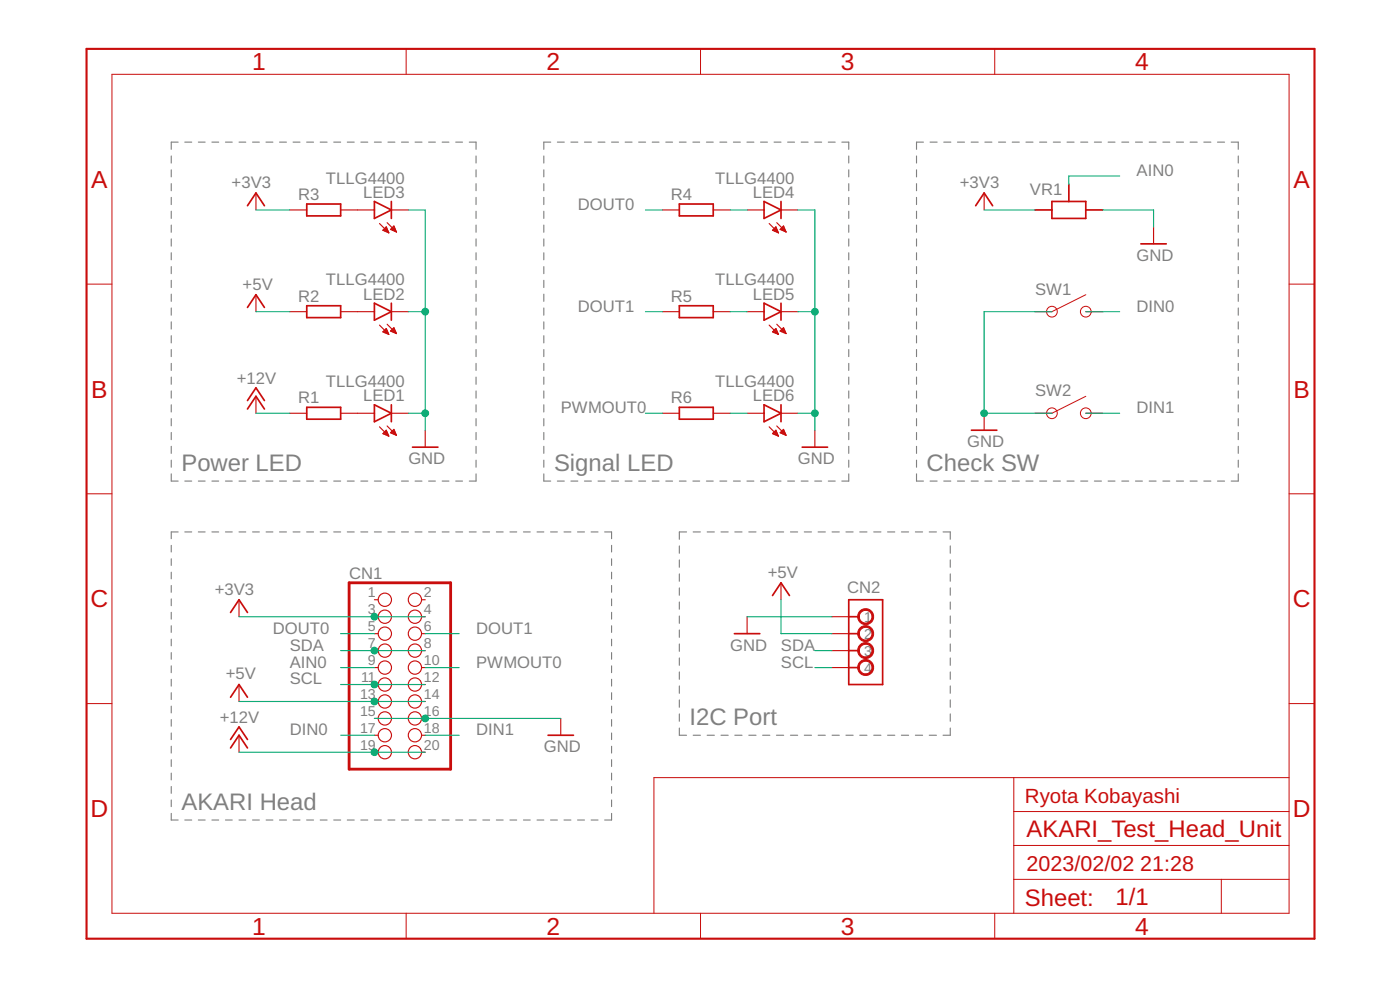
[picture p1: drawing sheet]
<svg xmlns="http://www.w3.org/2000/svg" width="210mm" height="148mm" viewBox="0 0 210 148" stroke-linecap="round" stroke-linejoin="round" font-family="sans-serif">
<g fill="none" stroke="#808080" stroke-width=".17">
<path d="M25.7 23.4v1M25.7 25.4v1.1M25.7 27.5v1.1M25.7 29.6v1M25.7 31.6v1.1M25.7 33.7v1.1M25.7 35.8v1.1M25.7 37.9v1M25.7 39.9v1.1M26.7 21.3h-1v1.1M27.7 21.3h1M29.7 21.3h1.1"/>
<path d="M31.8 21.3h1M33.8 21.3h1M35.8 21.3h1.1M37.9 21.3h1M39.9 21.3h1M41.9 21.3h1M43.9 21.3h1.1M46 21.3h1M48 21.3h1M50 21.3h1.1M52.1 21.3h1M54.1 21.3h1"/>
<path d="M56.1 21.3h1.1M58.2 21.3h1M60.2 21.3h1M62.2 21.3h1.1M64.3 21.3h1M66.3 21.3h1M68.3 21.3h1M70.4 21.3h1v1.1M71.4 23.4v1M71.4 25.4v1.1M71.4 27.5v1.1M71.4 29.6v1"/>
<path d="M71.4 31.6v1.1M71.4 33.7v1.1M71.4 35.8v1.1M71.4 37.9v1M71.4 39.9v1.1M81.5 23.4v1M81.5 25.4v1.1M81.5 27.5v1.1M81.5 29.6v1M81.5 31.6v1.1M81.5 33.7v1.1M81.5 35.8v1.1"/>
<path d="M81.5 37.9v1M81.5 39.9v1.1M82.6 21.3h-1.1v1.1M83.6 21.3h1M85.6 21.3h1M87.6 21.3h1.1M89.7 21.3h1M91.7 21.3h1M93.7 21.3h1.1M95.8 21.3h1M97.8 21.3h1M99.8 21.3h1"/>
<path d="M101.9 21.3h1M103.9 21.3h1M105.9 21.3h1M107.9 21.3h1.1M110 21.3h1M112 21.3h1M114 21.3h1.1M116.1 21.3h1M118.1 21.3h1M120.1 21.3h1.1M122.2 21.3h1M124.2 21.3h1"/>
<path d="M126.2 21.3h1.1v1.1M127.3 23.4v1M127.3 25.4v1.1M127.3 27.5v1.1M127.3 29.6v1M127.3 31.6v1.1M127.3 33.7v1.1M127.3 35.8v1.1M127.3 37.9v1M127.3 39.9v1.1M137.4 23.4v1M137.4 25.4v1.1"/>
<path d="M137.4 27.5v1.1M137.4 29.6v1M137.4 31.6v1.1M137.4 33.7v1.1M137.4 35.8v1.1M137.4 37.9v1M137.4 39.9v1.1M138.5 21.3h-1.1v1.1M139.4 21.3h1.1M141.5 21.3h1.1M143.6 21.3h1M145.6 21.3h1.1"/>
<path d="M147.7 21.3h1M149.7 21.3h1.1M151.8 21.3h1M153.8 21.3h1.1M155.9 21.3h1M157.9 21.3h1.1M160 21.3h1M162 21.3h1.1M164.1 21.3h1M166.1 21.3h1.1M168.2 21.3h1M170.2 21.3h1.1"/>
<path d="M172.3 21.3h1M174.3 21.3h1.1M176.4 21.3h1M178.4 21.3h1.1M180.5 21.3h1M182.5 21.3h1.1M184.6 21.3h1.1v1.1M185.7 23.4v1M185.7 25.4v1.1M185.7 27.5v1.1M185.7 29.6v1M185.7 31.6v1.1"/>
<path d="M185.7 33.7v1.1M185.7 35.8v1.1M185.7 37.9v1M185.7 39.9v1.1M25.7 42v1.1M25.7 44.1v1M25.7 46.1v1.1M25.7 48.2v1.1M25.7 50.3v1.1M25.7 52.4v1M25.7 54.4v1.1M25.7 56.5v1.1"/>
<path d="M25.7 58.6v1M71.4 42v1.1M71.4 44.1v1M71.4 46.1v1.1M71.4 48.2v1.1M71.4 50.3v1.1M71.4 52.4v1M71.4 54.4v1.1M71.4 56.5v1.1M71.4 58.6v1M81.5 42v1.1M81.5 44.1v1"/>
<path d="M81.5 46.1v1.1M81.5 48.2v1.1M81.5 50.3v1.1M81.5 52.4v1M81.5 54.4v1.1M81.5 56.5v1.1M81.5 58.6v1M127.3 42v1.1M127.3 44.1v1M127.3 46.1v1.1M127.3 48.2v1.1M127.3 50.3v1.1"/>
<path d="M127.3 52.4v1M127.3 54.4v1.1M127.3 56.5v1.1M127.3 58.6v1M137.4 42v1.1M137.4 44.1v1M137.4 46.1v1.1M137.4 48.2v1.1M137.4 50.3v1.1M137.4 52.4v1M137.4 54.4v1.1M137.4 56.5v1.1"/>
<path d="M137.4 58.6v1M185.7 42v1.1M185.7 44.1v1M185.7 46.1v1.1M185.7 48.2v1.1M185.7 50.3v1.1M185.7 52.4v1M185.7 54.4v1.1M185.7 56.5v1.1M185.7 58.6v1M25.7 71v1.1h1M25.7 60.6v1.1"/>
<path d="M25.7 62.7v1.1M25.7 64.8v1.1M25.7 66.9v1M25.7 68.9v1.1M26.7 79.7h-1v1M27.7 72.1h1M27.7 79.7h1M29.7 72.1h1.1M29.7 79.7h1.1M31.8 72.1h1M31.8 79.7h1M33.8 72.1h1"/>
<path d="M33.8 79.7h1M35.8 72.1h1.1M35.8 79.7h1.1M37.9 72.1h1M37.9 79.7h1M39.9 72.1h1M39.9 79.7h1M41.9 72.1h1M41.9 79.7h1M43.9 72.1h1.1M43.9 79.7h1.1M46 72.1h1"/>
<path d="M46 79.7h1M48 72.1h1M48 79.7h1M50 72.1h1.1M50 79.7h1.1M52.1 72.1h1M52.1 79.7h1M54.1 72.1h1M54.1 79.7h1M56.1 72.1h1.1M56.1 79.7h1.1M58.2 72.1h1"/>
<path d="M58.2 79.7h1M60.2 72.1h1M60.2 79.7h1M62.2 72.1h1.1M62.2 79.7h1.1M64.3 72.1h1M64.3 79.7h1M66.3 72.1h1M66.3 79.7h1M68.3 72.1h1M68.3 79.7h1.1M70.4 79.7h1"/>
<path d="M71.4 60.6v1.1M71.4 62.7v1.1M71.4 64.8v1.1M71.4 66.9v1M71.4 68.9v1.1M71.4 71v1.1h-1M72.4 79.7h1M74.4 79.7h1M76.5 79.7h1M78.5 79.7h1M80.5 79.7h1M81.5 71v1.1h1.1"/>
<path d="M81.5 60.6v1.1M81.5 62.7v1.1M81.5 64.8v1.1M81.5 66.9v1M81.5 68.9v1.1M82.5 79.7h1.1M83.6 72.1h1M84.6 79.7h1M85.6 72.1h1M86.6 79.7h1M87.6 72.1h1.1M88.6 79.7h1.1"/>
<path d="M89.7 72.1h1M90.7 79.7h1v1M91.7 72.1h1M93.7 72.1h1.1M95.8 72.1h1M97.8 72.1h1M99.8 72.1h1M101.9 72.1h1M102.9 79.7h-1v1.1M103.9 72.1h1M103.9 79.7h1.1M105.9 72.1h1"/>
<path d="M106 79.7h1.1M107.9 72.1h1.1M108.1 79.7h1.1M110 72.1h1M110.2 79.7h1.1M112 72.1h1M112.3 79.7h1M114 72.1h1.1M114.3 79.7h1.1M116.1 72.1h1M116.4 79.7h1.1M118.1 72.1h1"/>
<path d="M118.5 79.7h1.1M120.1 72.1h1.1M120.6 79.7h1.1M122.2 72.1h1M122.7 79.7h1M124.2 72.1h1M124.8 79.7h1M126.8 79.7h1.1M127.3 71v1.1h-1.1M127.3 60.6v1.1M127.3 62.7v1.1M127.3 64.8v1.1"/>
<path d="M127.3 66.9v1M127.3 68.9v1.1M128.9 79.7h1.1M131 79.7h1.1M133.1 79.7h1.1M135.1 79.7h1.1M137.2 79.7h1.1M137.4 71v1.1h1.1M137.4 60.6v1.1M137.4 62.7v1.1M137.4 64.8v1.1M137.4 66.9v1"/>
<path d="M137.4 68.9v1.1M139.3 79.7h1.1M139.4 72.1h1.1M141.4 79.7h1.1v1.1M141.5 72.1h1.1M143.6 72.1h1M145.6 72.1h1.1M147.7 72.1h1M149.7 72.1h1.1M151.8 72.1h1M153.8 72.1h1.1M155.9 72.1h1"/>
<path d="M157.9 72.1h1.1M160 72.1h1M162 72.1h1.1M164.1 72.1h1M166.1 72.1h1.1M168.2 72.1h1M170.2 72.1h1.1M172.3 72.1h1M174.3 72.1h1.1M176.4 72.1h1M178.4 72.1h1.1M180.5 72.1h1"/>
<path d="M182.5 72.1h1.1M185.7 71v1.1h-1.1M185.7 60.6v1.1M185.7 62.7v1.1M185.7 64.8v1.1M185.7 66.9v1M185.7 68.9v1.1M25.7 81.7v1M25.7 83.7v1M25.7 85.7v1M25.7 87.7v1M25.7 89.7v1"/>
<path d="M25.7 91.7v1.1M25.7 93.7v1M25.7 95.8v1M25.7 97.8v1M25.7 99.8v1M91.7 81.7v1M91.7 83.7v1M91.7 85.7v1M91.7 87.7v1M91.7 89.7v1M91.7 91.7v1.1M91.7 93.7v1"/>
<path d="M91.7 95.8v1M91.7 97.8v1M91.7 99.8v1M101.9 81.8v1.1M101.9 83.9v1.1M101.9 86v1.1M101.9 88.1v1.1M101.9 90.2v1.1M101.9 92.3v1.1M101.9 94.4v1.1M101.9 96.5v1.1M101.9 98.6v1.1"/>
<path d="M142.5 81.8v1.1M142.5 83.9v1.1M142.5 86v1.1M142.5 88.1v1.1M142.5 90.2v1.1M142.5 92.3v1.1M142.5 94.4v1.1M142.5 96.5v1.1M142.5 98.6v1.1M25.7 101.8v1M25.7 103.8v1M25.7 105.8v1"/>
<path d="M25.7 107.8v1M25.7 109.8v1M25.7 111.8v1M25.7 113.8v1M25.7 115.8v1M25.7 117.8v1.1M25.7 119.8v1M91.7 101.8v1M91.7 103.8v1M91.7 105.8v1M91.7 107.8v1M91.7 109.8v1"/>
<path d="M91.7 111.8v1M91.7 113.8v1M91.7 115.8v1M91.7 117.8v1.1M91.7 119.8v1M101.9 109.1v1.1h1M101.9 100.7v1.1M101.9 102.8v1.1M101.9 104.9v1.1M101.9 107v1.1M103.9 110.2h1.1M106 110.2h1.1"/>
<path d="M108.1 110.2h1.1M110.2 110.2h1.1M112.3 110.2h1M114.3 110.2h1.1M116.4 110.2h1.1M118.5 110.2h1.1M120.6 110.2h1.1M122.7 110.2h1M124.8 110.2h1M126.8 110.2h1.1M128.9 110.2h1.1M131 110.2h1.1"/>
<path d="M133.1 110.2h1.1M135.1 110.2h1.1M137.2 110.2h1.1M139.3 110.2h1.1M142.5 100.7v1.1M142.5 102.8v1.1M142.5 104.9v1.1M142.5 107v1.1M142.5 109.1v1.1h-1.1M25.7 121.9v1h1M27.7 122.9h1M29.7 122.9h1.1"/>
<path d="M31.8 122.9h1M33.8 122.9h1M35.8 122.9h1.1M37.9 122.9h1M39.9 122.9h1M41.9 122.9h1M43.9 122.9h1.1M46 122.9h1M48 122.9h1M50 122.9h1.1M52.1 122.9h1M54.1 122.9h1"/>
<path d="M56.1 122.9h1.1M58.2 122.9h1M60.2 122.9h1M62.2 122.9h1.1M64.3 122.9h1M66.3 122.9h1M68.3 122.9h1.1M70.4 122.9h1M72.4 122.9h1M74.4 122.9h1M76.5 122.9h1M78.5 122.9h1"/>
<path d="M80.5 122.9h1M82.5 122.9h1.1M84.6 122.9h1M86.6 122.9h1M88.6 122.9h1.1M91.7 121.9v1h-1"/>
</g>
<path d="M52.3 87.3h15.3v27.9h-15.3z" fill="none" stroke="#c90d0c" stroke-width=".42"/>
<g fill="none" stroke="#c90d0c" stroke-width=".17">
<path d="M38.4 28.9v2.6M43.5 31.5h2.5M51.1 31.5h5M56.9 33.5l1.4 1.4M57.4 34.5l.5-.5 .4 .9zM57.4 34.5h.7M57.5 34.4h.6M57.7 34.3h.3M57.7 34.6h.5M57.8 34.1h.2M57.9 34h.1M58 34.7h.3"/>
<path d="M58 33.4l1.4 1.4M58.3 34.9h.1M58.6 34.4h.7M58.7 31.5h2.5M58.7 34.3h.5M58.8 34.1h.4M58.9 34.5h.4M58.9 34h.2M59 33.9h.1M59.1 33.9l-.6 .5 .9 .4M59.1 33.9l.3 .9M59.1 34.6h.3"/>
<path d="M59.4 34.7l.1 .1M99.3 31.5h2.6M106.9 31.5h2.6M112 31.5h2.6M115.3 33.5l1.4 1.4M115.8 34.5h.7M115.8 34.5l.9 .4M115.9 34.4h.6M116.1 34.3h.3M116.1 34.6h.5M116.2 34.1h.2M116.3 34h.1"/>
<path d="M116.3 34l-.5 .5M116.3 34l.4 .9M116.4 34.7h.2M116.5 33.4l1.4 1.4M116.7 34.9h.1M117 34.4l.9 .4M117 34.4l.5-.5 .4 .9M117 34.4h.7M117.1 34.3h.5M117.1 31.5h2.5M117.2 34.1h.4M117.3 34.5h.5"/>
<path d="M117.3 34h.2M117.4 33.9h.1M117.6 34.6h.2M117.8 34.7h.1M147.6 28.9v2.6M173 34v2.5M38.4 44.2v2.5M38.4 59.4v2.5M43.5 46.7h2.5M51.1 46.7h5M56.9 48.7l1.4 1.4M57.4 49.7l.5-.5 .4 .9z"/>
<path d="M57.4 49.7h.7M57.6 49.6h.5M57.6 49.8h.6M57.7 49.5h.3M57.8 49.3h.2M57.9 49.9h.3M58 48.6l1.4 1.4M58.2 50.1h.1M58.5 49.6l.6-.5 .3 .9zM58.6 49.6h.7M58.7 46.7h2.5M58.7 49.5h.5"/>
<path d="M58.8 49.7h.5M58.8 49.3h.4M58.9 49.2h.2M59.1 49.8h.3M59.3 49.9h.1M99.3 46.7h2.6M106.9 46.7h2.6M112 46.7h2.6M115.3 48.7l1.4 1.4M115.8 49.7l.5-.5 .4 .9zM115.8 49.7h.7M116 49.6h.5"/>
<path d="M116 49.8h.6M116.1 49.5h.3M116.2 49.3h.2M116.3 49.9h.3M116.5 48.6l1.4 1.4M116.6 50.1h.1M117 49.6l.9 .4M117 49.6l.5-.5 .4 .9M117 49.6h.7M117.1 46.7h2.5M117.1 49.5h.5M117.2 49.7h.5"/>
<path d="M117.2 49.3h.4M117.3 49.2h.2M117.5 49.8h.3M117.8 49.9h.1M155.2 46.7h2.5M162.8 46.7h2.5M43.5 61.9h2.5M51.1 61.9h5M56.9 63.9l1.4 1.4M57.4 65l.5-.5 .4 .8zM57.5 64.9h.6M57.5 65h.7"/>
<path d="M57.6 64.8h.5M57.7 64.6h.3M57.8 65.1h.4M57.8 64.5h.2M58 63.8l1.4 1.4M58.1 65.3h.2M58.5 64.8l.6-.5 .3 .9zM58.6 64.8h.6M58.7 61.9h2.5M58.7 64.9h.6M58.7 64.6h.5M58.9 64.5h.3"/>
<path d="M59 65h.4M59 64.4h.1M59.2 65.1h.2M63.8 64.5v2.5M99.3 61.9h2.6M106.9 61.9h2.6M112 61.9h2.6M115.3 63.9l1.4 1.4M115.8 65l.5-.5 .4 .8zM115.9 64.9h.6M115.9 65h.7M116 64.8h.5"/>
<path d="M116.1 64.6h.3M116.2 65.1h.4M116.2 64.5h.2M116.5 63.8l1.4 1.4M116.5 65.3h.2M117 64.8l.5-.5 .4 .9zM117 64.8h.7M117.1 61.9h2.5M117.1 64.9h.6M117.2 64.6h.4M117.3 64.5h.3M117.4 65h.4"/>
<path d="M117.4 64.4h.1M117.6 65.1h.2M122.2 64.5v2.5M147.6 61.9v2.6M155.2 61.9h2.5M162.8 61.9h2.5M35.8 89.9v2.5M56.1 89.9h.6M56.1 92.4h.6M56.1 94.9h.6M56.1 97.5h.6M63.2 89.9h.6"/>
<path d="M63.2 92.4h.6M63.2 94.9h.6M63.2 97.5h.6M112 92.4v2.5M117.1 87.3v2.6M124.7 92.4h2.6M124.7 94.9h2.6M124.7 97.5h2.6M35.8 102.6v2.5M35.8 110.2v2.5M56.1 100h.6M56.1 102.6h.6"/>
<path d="M56.1 105.1h.6M56.1 107.6h.6M56.1 110.2h.6M56.1 112.7h.6M63.2 100h.6M63.2 102.6h.6M63.2 105.1h.6M63.2 107.6h.6M63.2 110.2h.6M63.2 112.7h.6M84.1 107.6v2.6M124.7 100h2.6"/>
<circle cx="57.7" cy="92.4" r=".99"/>
<circle cx="57.7" cy="97.5" r=".99"/>
<circle cx="57.7" cy="89.9" r=".99"/>
<circle cx="57.7" cy="94.9" r=".99"/>
<circle cx="62.2" cy="94.9" r=".99"/>
<circle cx="62.2" cy="92.4" r=".99"/>
<circle cx="62.2" cy="89.9" r=".99"/>
<circle cx="62.2" cy="97.5" r=".99"/>
<circle cx="57.7" cy="105.1" r=".99"/>
<circle cx="57.7" cy="112.7" r=".99"/>
<circle cx="57.7" cy="100" r=".99"/>
<circle cx="57.7" cy="107.6" r=".99"/>
<circle cx="57.7" cy="102.6" r=".99"/>
<circle cx="57.7" cy="110.2" r=".99"/>
<circle cx="62.2" cy="112.7" r=".99"/>
<circle cx="62.2" cy="110.2" r=".99"/>
<circle cx="62.2" cy="102.6" r=".99"/>
<circle cx="62.2" cy="105.1" r=".99"/>
<circle cx="62.2" cy="107.6" r=".99"/>
<circle cx="62.2" cy="100" r=".99"/>
</g>
<g fill="none" stroke="#c90d0c" stroke-width=".25">
<path d="M37.1 30.8l1.3-1.9 1.2 1.9M46 30.6h5.1v1.7h-5.1zM56.1 30.2l2.6 1.3-2.6 1.2zM58.7 30.2v2.5M101.9 30.6h5v1.7h-5zM114.6 30.2l2.5 1.3-2.5 1.2zM117.1 30.2v2.5M146.3 30.8l1.3-1.9 1.2 1.9M155.2 31.5h2.5M157.7 30.2h5.1v2.5h-5.1zM160.3 27.6v2.6M162.8 31.5h2.5"/>
<path d="M171 36.5h3.9M37.1 46.1l1.3-1.9 1.2 1.9M46 45.8h5.1v1.8h-5.1zM56.1 45.4l2.6 1.3-2.6 1.3zM58.7 45.4v2.6M101.9 45.8h5v1.8h-5zM114.6 45.4l2.5 1.3-2.5 1.3zM117.1 45.4v2.6M37.1 61.3l1.3-1.9 1.2 1.9M37.1 60l1.3-1.9 1.2 1.9M46 61h5.1v1.8h-5.1zM56.1 60.6l2.6 1.3-2.6 1.3z"/>
<path d="M58.7 60.6v2.6M61.8 67h3.9M101.9 61h5v1.8h-5zM114.6 60.6l2.5 1.3-2.5 1.3zM117.1 60.6v2.6M120.3 67h3.8M145.6 64.5h3.9M34.6 91.8l1.2-1.9 1.3 1.9M110.1 94.9h3.8M115.8 89.2l1.3-1.9 1.3 1.9M127.3 94.9h1.5M127.3 89.9h5v12.7h-5z"/>
<path d="M127.3 92.4h1.5M127.3 97.5h1.5M34.6 104.5l1.2-1.9 1.3 1.9M34.6 112.1l1.2-1.9 1.3 1.9M34.6 110.8l1.2-1.9 1.3 1.9M82.2 110.2h3.8M127.3 100h1.5"/>
</g>
<g fill="none" stroke="#c90d0c" stroke-width=".15">
<path d="M16.8 11.1h176.5v125.7h-176.5zM60.9 7.3v3.8M105 7.3v3.8M149.1 7.3v3.8M13 42.6h3.8M162.8 44.2l-5.1 2.5M162.8 59.4l-5.1 2.5M193.3 42.6h3.8M13 74h3.8M193.3 74h3.8M13 105.4h3.8M152 116.5v20.3"/>
<path d="M193.3 116.5h-95.3v20.3M193.3 105.4h3.8M60.9 136.8v3.8M105 136.8v3.8M149.1 136.8v3.8M152 131.7h41.3M152 126.7h41.3M152 121.6h41.3M183.1 131.7v5.1"/>
<circle cx="157.7" cy="46.7" r=".8"/>
<circle cx="162.8" cy="46.7" r=".8"/>
<circle cx="157.7" cy="61.9" r=".8"/>
<circle cx="162.8" cy="61.9" r=".8"/>
</g>
<path d="M13 7.3h184.1v133.3h-184.1z" fill="none" stroke="#c90d0c" stroke-width=".32"/>
<g fill="#c90d0c" stroke="#c90d0c" stroke-width=".15">
<path d="M129 91.5a1.2 1.2 0 0 1 1.8 .3 1.2 1.2 0 0 1-.7 1.7 1.2 1.2 0 0 1-1.5-1.1h.2a.95 .95 0 0 1 1.4-.8 .95 .95 0 0 1 .2 1.6 .95 .95 0 0 1-1.5-.6l-.1-.2h-.2v-.3z" fill-rule="evenodd"/>
<path d="M129 94a1.2 1.2 0 0 1 1.8 .3 1.2 1.2 0 0 1-.7 1.8 1.2 1.2 0 0 1-1.5-1.2h.2a.95 .95 0 0 1 1.4-.8 .95 .95 0 0 1 .2 1.6 .95 .95 0 0 1-1.5-.5l-.1-.3h-.2v-.3z" fill-rule="evenodd"/>
<path d="M129 96.6a1.2 1.2 0 0 1 1.8 .3 1.2 1.2 0 0 1-.7 1.7 1.2 1.2 0 0 1-1.5-1.1h.2a.95 .95 0 0 1 1.4-.8 .95 .95 0 0 1 .2 1.6 .95 .95 0 0 1-1.5-.6l-.1-.2h-.2v-.4z" fill-rule="evenodd"/>
<path d="M129 99.1a1.2 1.2 0 0 1 1.8 .3 1.2 1.2 0 0 1-.7 1.8 1.2 1.2 0 0 1-1.5-1.2h.2a.95 .95 0 0 1 1.4-.8 .95 .95 0 0 1 .2 1.6 .95 .95 0 0 1-1.5-.5l-.1-.3h-.2v-.3z" fill-rule="evenodd"/>
</g>
<g fill="none" stroke="#0dab76" stroke-width=".17">
<path d="M38.4 31.5h5.1M61.2 31.5h2.6v33M96.8 31.5h2.5M109.5 31.5h2.5M119.6 31.5h2.6v33M147.6 31.5h7.6M165.3 31.5h7.7v2.5M167.9 26.4h-7.6v1.2M38.4 46.7h5.1M61.2 46.7h2.6M96.8 46.7h2.5M109.5 46.7h2.5"/>
<path d="M119.6 46.7h2.6M157.7 46.7h-10.1v15.2h10.1M162.8 46.7h5.1M38.4 61.9h5.1M61.2 61.9h2.6M96.8 61.9h2.5M109.5 61.9h2.5M119.6 61.9h2.6M162.8 61.9h5.1M35.8 92.4h28M51.1 97.5h12.7M51.1 94.9h5"/>
<path d="M63.8 94.9h5M112 92.4h12.7M117.1 89.9v5h7.6M122.2 97.5h2.5M35.8 105.1h28M35.8 112.7h28M51.1 102.6h12.7M51.1 100h5M51.1 110.2h5M56.1 107.6h28M63.8 100h5M63.8 110.2h5"/>
<path d="M122.2 100h2.5"/>
</g>
<g fill="#0dab76" stroke="#0dab76" stroke-width=".15">
<circle cx="63.8" cy="46.7" r=".51"/>
<circle cx="63.8" cy="61.9" r=".51"/>
<circle cx="122.2" cy="46.7" r=".51"/>
<circle cx="122.2" cy="61.9" r=".51"/>
<circle cx="63.8" cy="107.6" r=".51"/>
<circle cx="147.6" cy="61.9" r=".51"/>
<circle cx="56.1" cy="102.6" r=".51"/>
<circle cx="56.1" cy="97.5" r=".51"/>
<circle cx="56.1" cy="105.1" r=".51"/>
<circle cx="56.1" cy="112.7" r=".51"/>
<circle cx="56.1" cy="92.4" r=".51"/>
</g>
<g font-size="3.7" fill="#c90d0c">
<text x="37.8" y="10.5">1</text>
<text x="82" y="10.5">2</text>
<text x="126.1" y="10.5">3</text>
<text x="170.2" y="10.5">4</text>
<text x="13.7" y="28.1">A</text>
<text x="193.9" y="28.1">A</text>
<text x="13.7" y="59.6">B</text>
<text x="193.9" y="59.6">B</text>
<text x="13.5" y="91">C</text>
<text x="193.8" y="91">C</text>
<text x="13.5" y="122.4">D</text>
<text x="193.8" y="122.4">D</text>
<text x="37.8" y="140">1</text>
<text x="82" y="140">2</text>
<text x="126.1" y="140">3</text>
<text x="170.2" y="140">4</text>
</g>
<g font-size="3.6" fill="#808080">
<text x="27.2" y="70.6">Power LED</text>
<text x="83.1" y="70.6">Signal LED</text>
<text x="138.9" y="70.6">Check SW</text>
<text x="103.4" y="108.6">I2C Port</text>
<text x="27.2" y="121.3">AKARI Head</text>
</g>
<g font-size="3.6" fill="#c90d0c">
<text x="153.9" y="125.4">AKARI_Test_Head_Unit</text>
<text x="153.7" y="135.7">Sheet:</text>
<text x="167.2" y="135.6">1/1</text>
</g>
<g font-size="3.2" fill="#c90d0c">
<text x="153.9" y="130.5">2023/02/02</text>
<text x="171" y="130.5">21:28</text>
</g>
<text font-size="3.1" fill="#c90d0c" x="153.7" y="120.3">Ryota Kobayashi</text>
<g font-size="2.5" fill="#808080">
<text x="34.7" y="28.1">+3V3</text>
<text x="44.7" y="30">R3</text>
<text x="48.8" y="27.5">TLLG4400</text>
<text x="54.4" y="29.7">LED3</text>
<text x="100.6" y="30">R4</text>
<text x="107.2" y="27.5">TLLG4400</text>
<text x="112.9" y="29.7">LED4</text>
<text x="143.9" y="28.1">+3V3</text>
<text x="154.4" y="29.2">VR1</text>
<text x="170.4" y="26.4">AIN0</text>
<text x="86.6" y="31.4">DOUT0</text>
<text x="170.4" y="39.1">GND</text>
<text x="36.4" y="43.4">+5V</text>
<text x="44.7" y="45.2">R2</text>
<text x="48.8" y="42.7">TLLG4400</text>
<text x="54.4" y="44.9">LED2</text>
<text x="86.6" y="46.7">DOUT1</text>
<text x="100.6" y="45.2">R5</text>
<text x="107.2" y="42.7">TLLG4400</text>
<text x="112.9" y="44.9">LED5</text>
<text x="155.2" y="44.1">SW1</text>
<text x="170.4" y="46.7">DIN0</text>
<text x="35.5" y="57.6">+12V</text>
<text x="48.8" y="58">TLLG4400</text>
<text x="107.2" y="58">TLLG4400</text>
<text x="155.2" y="59.4">SW2</text>
<text x="44.7" y="60.4">R1</text>
<text x="54.4" y="60.1">LED1</text>
<text x="84.1" y="61.9">PWMOUT0</text>
<text x="100.6" y="60.4">R6</text>
<text x="112.9" y="60.1">LED6</text>
<text x="170.4" y="61.9">DIN1</text>
<text x="61.2" y="69.5">GND</text>
<text x="119.6" y="69.5">GND</text>
<text x="145" y="67">GND</text>
<text x="32.2" y="89.1">+3V3</text>
<text x="52.3" y="86.7">CN1</text>
<text x="115.1" y="86.5">+5V</text>
<text x="127" y="88.8">CN2</text>
<text x="40.9" y="94.9">DOUT0</text>
<text x="71.4" y="94.9">DOUT1</text>
<text x="33.8" y="101.8">+5V</text>
<text x="43.4" y="97.5">SDA</text>
<text x="43.4" y="100">AIN0</text>
<text x="71.4" y="100">PWMOUT0</text>
<text x="109.5" y="97.5">GND</text>
<text x="117.1" y="100">SCL</text>
<text x="117.1" y="97.5">SDA</text>
<text x="43.4" y="102.5">SCL</text>
<text x="33" y="108.4">+12V</text>
<text x="43.4" y="110.2">DIN0</text>
<text x="71.4" y="110.2">DIN1</text>
<text x="81.5" y="112.7">GND</text>
</g>
<g font-size="2.1" fill="#808080">
<text x="55.2" y="89.5">1</text>
<text x="63.6" y="89.5">2</text>
<text x="55.2" y="92">3</text>
<text x="55.2" y="94.6">5</text>
<text x="63.6" y="92">4</text>
<text x="63.6" y="94.6">6</text>
<text x="129.6" y="93.1">1</text>
<text x="129.6" y="95.7">2</text>
<text x="55.2" y="97.1">7</text>
<text x="55.2" y="99.6">9</text>
<text x="63.6" y="97.1">8</text>
<text x="63.6" y="99.6">10</text>
<text x="129.6" y="98.2">3</text>
<text x="129.6" y="100.8">4</text>
<text x="54" y="104.7">13</text>
<text x="54" y="107.3">15</text>
<text x="54.1" y="102.2">11</text>
<text x="63.6" y="102.2">12</text>
<text x="63.6" y="104.7">14</text>
<text x="63.6" y="107.3">16</text>
<text x="54" y="109.8">17</text>
<text x="54" y="112.3">19</text>
<text x="63.6" y="109.8">18</text>
<text x="63.6" y="112.3">20</text>
</g>
</svg>
